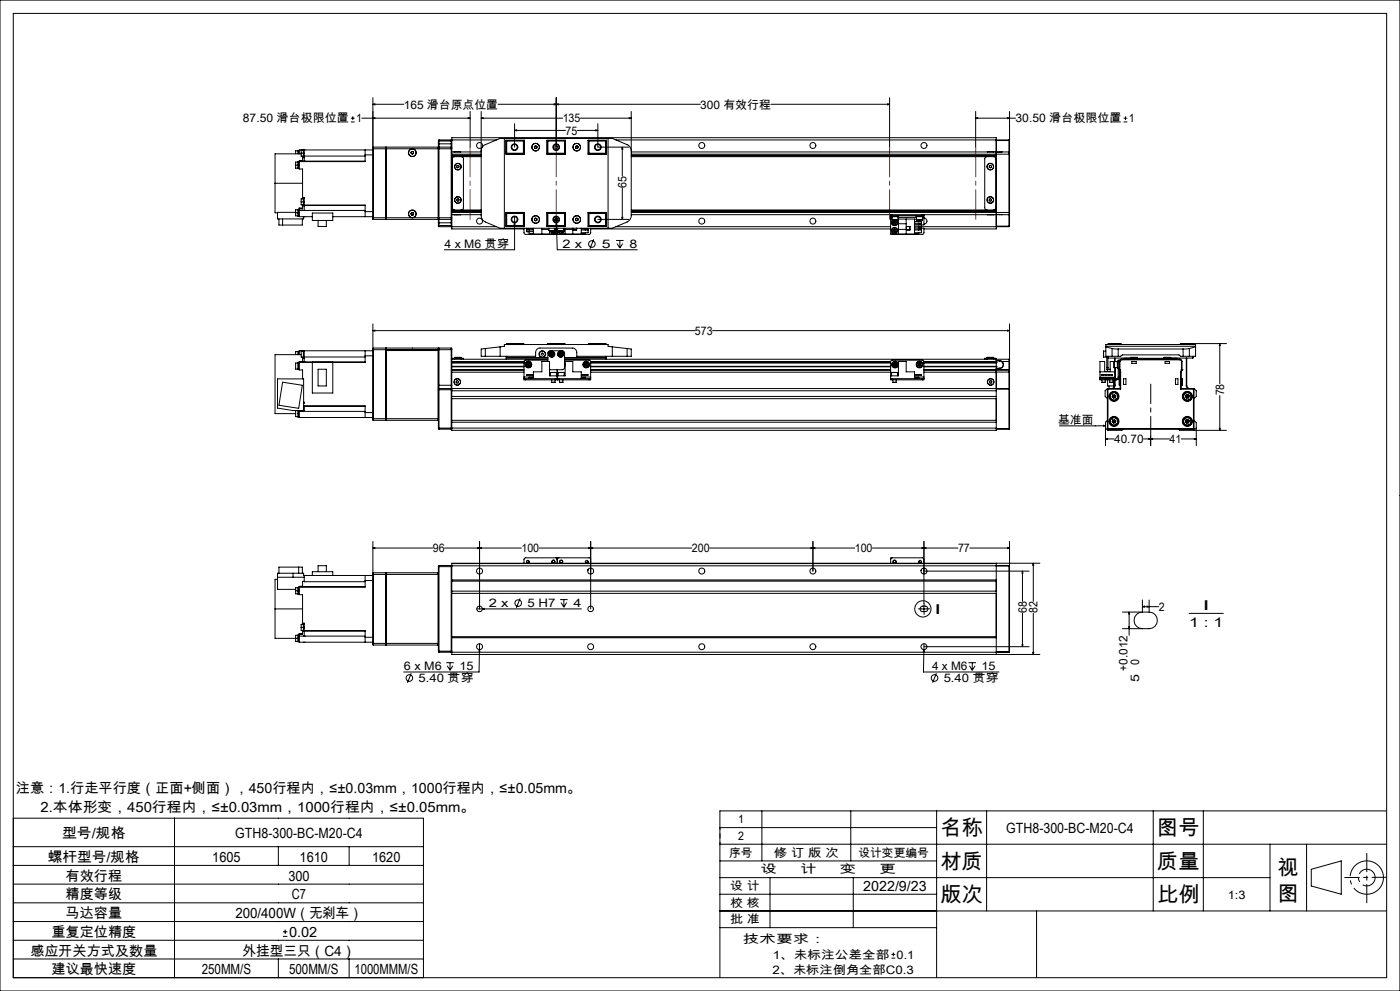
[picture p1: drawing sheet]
<svg xmlns="http://www.w3.org/2000/svg" width="420mm" height="297mm" viewBox="0 0 420 297" stroke-linecap="round" stroke-linejoin="round" font-family="sans-serif">
<g fill="none" stroke="#000" stroke-width=".3">
<path d="M0 0h420v297h-420zM4 4h412v289h-412zM105.3 36.5h1.1M105.3 35.4h1.1M105.8 34.9v1.1M108.5 35.4h32.5M111.9 31.3l.6-.2v.3zM111.9 35.4l.6-.1v.3zM111.9 29.3v36M111.9 31.3h9.2M140.4 35.3l.6 .1-.6 .2zM141 33.4v10.7"/>
<path d="M144.4 35.4l.6-.1v.3zM144.4 33.4v31.6l.3 .8 .9 .7 4.4 1.9h33.7l4.4-1.9 .7-.4 .6-1.4v-31.3M144.4 35.4h24.4M149.4 31.3h60.7M154.4 39.1l.6-.2v.3zM154.4 37.1v7M154.4 39.1h15.3M166.3 31.1l.6 .2-.6 .1zM166.9 31.3l.6-.2v.3zM166.9 29.3v14.8M173.2 39.1h6.2M174.1 35.4h15.3"/>
<path d="M178.8 38.9l.6 .2-.6 .1zM179.4 37.1v7h9.3M188.8 35.3l.6 .1-.6 .2zM231.3 31.3h35.6M266.3 31.1l.6 .2-.6 .1zM266.9 29.3v14.8M292.7 35.4l.6-.1v.3zM292.7 35.4h12M292.7 33.4v10.7M302.3 35.3l.6 .1-.6 .2zM302.9 33.4v12.3M337.1 36.5h1.1"/>
<path d="M337.1 35.4h1.1M337.6 34.9v1.1M82.5 54.9v8.9h.8M82.5 54.9h8.3M88.7 49.5v.9h.7M88.7 49.5h1M89.4 48.6h-.7v.9M89.4 45.1v1M89.6 48.5l.1 2M89.6 45.1v1M89.7 48.5h-.3v2h.2M89.7 45.1l-1 .1v.9"/>
<path d="M90.3 46.1h-7.8v8.8M90.3 45.9v.9h.7M90.3 45.9h1M90.8 59.2h.5v1.3M90.8 59.2v.4M90.8 47.3v.9h-1.1M90.8 46.8v.5M90.8 44.9v.1M90.8 47.3h.5M91 59.6h-.7v.9M91 44.9v2h.3M91 45h-.7v.9"/>
<path d="M91.3 59.5h-.3v2h.3M91.3 48.3h.1M91.3 47.3v1M91.3 44.9v1.9M91.3 44.9h.1M91.3 46.8v.5M91.3 46.8h18.2M109.5 46.4h2.4M109.5 44.9v1.5M109.5 46.4v2h-19.8M109.5 48.3h-19.8v2.4h1.1v8.5M111.9 44.9h-22.2v1.2"/>
<path d="M112 44.1v21.7M112 44.1l-.1 .5h23.6M112 44.1h3.7M115.7 44.1v21.7M115.7 44.1l.2 .1M115.9 44.2v.4M115.9 44.6v20.7M115.9 44.2h.1M115.9 44.6v-.5h15.6v21.7h-15.6v-.5M123.3 45.6l.1 .4M123.4 46l.4 .1M123.6 45.4l.4 .1"/>
<path d="M123.6 45.4l-.3 .2M124 45.5l.1 .4M124.1 45.9l-.3 .2M131.5 44.2h.1M131.5 44.3v21.3M131.5 43.1v1.1M131.5 44.2v.1M131.5 42.3h4M131.5 43.1h4M131.7 44.1v21.7M131.7 41.9v2.2M131.7 44.1h3.7"/>
<path d="M131.7 41.9l-.2 1.2M131.7 41.9h3.7M131.7 44.1l-.2 .2M135.4 44.1v21.7M135.4 41.9v2.2M135.4 44.1l.1 .2M135.4 41.9l.1 .2M135.5 44.3v-3h163.4v4.9M135.5 44.3v.3M135.5 44.6v20.7M135.5 47h8.9M135.5 46.6h8.9"/>
<path d="M135.5 45.5h8.9M135.5 41.9h13.4M135.5 46.2h8.9M136.3 47l-.4 .1-.2 .5v14.7l.2 .5 .4 .1M137.1 49.7l.3-.1 .3 .2v.4l-.4 .1-.3-.2zM137.1 59.7l.3-.2 .3 .3v.4l-.4 .1-.3-.3zM138.1 45.5h-1.9M138.2 45.5h.1M138.4 47l.3 .1 .3 .4v14.9l-.3 .4-.3 .1M144.4 45.2l.1-.8 .7-.9 4.8-2h33.7l4.8 2 .5 .6 .4 1.1M151.3 41.5v26.9M151.8 45.5h.1"/>
<path d="M151.8 42h5.5v4.2h-5.5zM151.9 42.3v3.9M151.9 42.3h5.1M152 42.1v4M152 46.1h5.3M152 42.1h5.3M152 42.1l-.1 .2M157 42.3l.2-.2v4l-.2-.2M157 45.9h-5.1l.1 .2M157 42.3v3.6M160.4 44.3l.3 .2M160.4 43.9v.4"/>
<path d="M160.7 43.7l.3 .2M160.7 43.7l-.3 .2M161 44.3l-.3 .2M161 43.9v.4M164.1 46.1h5.5M164.1 42h5.5v4.2h-5.5zM164.1 42.1h5.5M164.4 42.3v3.6M164.4 42.3l-.2-.2v4l.2-.2M164.4 45.9h5M164.4 42.3h5M169.4 42.3l.1-.2v4l-.1-.2"/>
<path d="M169.4 42.3v3.6M172.7 44.3l.3 .2M172.7 43.9v.4M173 43.7l.4 .2M173 43.7l-.3 .2M173.4 44.3l-.4 .2M173.4 43.9v.4M176.4 42h5.6v4.2h-5.6zM176.4 46.1h5.3M176.4 42.1h5.3M176.7 42.3v3.6M176.7 42.3l-.2-.2v4l.2-.2"/>
<path d="M176.7 45.9h5.2l-.2 .2M176.7 42.3h5.2M181.7 42.1v4M181.7 42.1l.2 .2M181.9 42.3v3.9M181.9 45.5h.1M182.4 41.5v26.9M184.8 41.9h117.9M186.7 44.1v8.7M186.7 56.3v9.5M186.7 44.1l.2 .6h-.4zM189.4 47h109.5"/>
<path d="M189.4 46.6h109.5M189.4 45.5h110.5M189.4 46.2h113.3M296.1 47l-.5 .1-.2 .5v14.7l.2 .5 .5 .1M296.2 45.5h2M296.8 49.7l.3-.1 .4 .2-.1 .4-.3 .1-.3-.2zM296.9 59.7l.4-.1 .2 .3-.2 .4h-.3l-.3-.3zM298.1 47l.5 .1 .2 .5v14.7l-.1 .3-.6 .3M298.9 46.2v17.5M298.9 42.1h3.8M299.9 45.6h-1v.6M299.9 45.5h.7"/>
<path d="M299.9 45.5v.1M300.6 45.5l-.7 .1M300.6 45.5h2.1M302.7 46.2h.2M302.7 45.5v.7M302.7 45.5l.2 .2M302.7 41.9l.2 .1-.2 .1M302.7 41.9v.2M302.7 42.1v3.4M302.7 46.2v17.5M302.9 45.7v.5M302.9 46.2v17.5"/>
<path d="M83.7 65.6v1.8h7v-1.8M84.8 65.6v1.8M88.7 63.8v.9h.7M88.7 63.6h-5.4v2h7.8v-.7h.2M88.7 63.8h1M89.4 62.9h-.7v.9M89.6 62.8v2M89.7 62.8h-.3v2h.3M89.7 63.1h19.8M90.3 60.5v.9h.7M90.3 60.5h1M90.8 61.7v.9h-1.1"/>
<path d="M90.8 62.3h-1.1v2.6h4M90.8 61.4v.3M90.8 61.7h.5M91.3 60.5v1M91.3 61.5v.1M91.3 63.1h.1M91.3 61.7v1.4M91.3 64.9h.1M91.3 60.5h.1M91.3 61.6v.1M91.3 61.5h18.2v1.9M91.3 61.6h18.2"/>
<path d="M93.7 63.8h6.1v2.3h-6.1zM95.4 66.1v1.8h2.5v-1.8M99.8 64.9h12.1M109.5 63.4v1.5M109.5 63.4h2.4M111.9 65.3l.1 .5M111.9 65.3h23.6M112 65.8h3.7M115.9 65.3v.4M115.9 65.7h.1M115.9 65.7l-.2 .1M123.3 64.1l.2 .3"/>
<path d="M123.5 64.4h.4M123.5 63.7l.4 .1M123.5 63.7l-.2 .4M123.9 63.8l.2 .3M124.1 64.1l-.2 .3M131.5 65.7h.1M131.5 65.7v1.1M131.5 65.6v.1M131.5 66.8l.2 1.1M131.5 67.5h4M131.5 65.6l.2 .2M131.5 66.8h4"/>
<path d="M131.7 65.8v2.1M131.7 65.8h3.7M131.7 67.9h3.7M135.4 65.8v2.1M135.5 65.3v.3M135.5 65.6v3h21.7M135.5 62.9h8.9M135.5 63.2h8.9M135.5 64.3h8.9M135.5 67.9h13.4M135.5 63.7h8.9M135.5 65.6l-.1 .2"/>
<path d="M135.5 67.8l-.1 .1M135.5 63.3h8.9M136.2 64.3l1.9 .1M138.1 64.4h.1M151.8 64.3h.1M151.8 63.7h5.5v4.2h-5.5zM151.9 63.7v3.9M151.9 67.6h5.1M151.9 67.6l.1 .2M152 63.8v4M152 63.8h5.3M152 63.8l-.1 .1h5.1"/>
<path d="M152 67.8h5.3M154.4 66.6l.1 .6h-.3zM154.4 64.9v10h-21.1M157 63.9l.2-.1v4l-.2-.2M157 63.9v3.7M157.2 68.4v1.4l.4 .4h19.2l.4-.4v-1.4M158 68.4v.2h2M158 68.9v.5h2M158 69v.2M158 68.9h2M158.2 69.4h.4M158.8 68.6v.3a.41 .41 0 0 0-.4-.3 .41 .41 0 0 0-.4 .3"/>
<path d="M158.8 69.4v.7h1.2M160 68.4v1.8M160.4 66l.3 .1M160.4 65.6v.4M160.7 65.4l.3 .2M160.7 65.4l-.3 .2M161 66l-.3 .1M161 65.6v.4M162.6 68.4v1.8M162.6 68.8h2M164.1 63.8h5.5M164.1 63.7h5.5v4.2h-5.5z"/>
<path d="M164.1 67.8h5.5M164.4 63.9v3.7M164.4 67.8v.1M164.4 63.9l-.2-.1v4l.2-.2M164.4 63.9h5M164.4 67.6h5M164.6 69.1h1.8M164.6 68.4v.7M164.9 69.1v1.1M165 67.8v.1M165.6 69.1l.1 .3M165.7 69.4l.5 .2"/>
<path d="M166 69.1l-.3 .3M166.1 69.1l.1 .5M166.2 69.1l.3 .1M166.4 69.1h.1M166.4 68.4v.7M166.4 68.9l.1 .3M166.5 65.9h.2zM166.5 66l.2 .2M166.5 69.2l-.3 .4M166.5 66l.2 .1M166.6 68.4a.87 .87 0 0 1-.2 1.4 .87 .87 0 0 1-1.3-.7 .89 .89 0 0 0 1.3 .8 .89 .89 0 0 0 .2-1.5M166.7 65.9h.1"/>
<path d="M166.8 65.4v.5M166.8 65.6h.5M166.8 64.9l.1 1.7M166.9 66.6l.2 .6h-.3zM166.9 66.6l.3 8.3h24M166.9 70.2h-.2M167.2 65.5v.5M167.2 68.4v1.8M167.3 69.1h1.8M167.3 68.4v.7M167.4 70.2h.3M167.9 69.1l.1 .3"/>
<path d="M168 69.4l.4 .2M168.3 69.1l-.3 .3M168.4 69.1v.5M168.5 69.1l.3 .2M168.7 67.8v.1M168.8 69.3l-.4 .3M168.8 69.1v.2M169.1 69.1h.1M169.1 68.5a.9 .9 0 0 1-.4 1.4 .9 .9 0 0 1-1.2-.8 .87 .87 0 0 0 1.1 .8 .87 .87 0 0 0 .5-1.3M169.1 68.4v.7M169.4 63.9l.1-.1v4.1M169.4 63.9v3.7"/>
<path d="M169.4 67.8v.1M169.4 67.6l.1 .2M169.5 68.4v1.8M169.5 68.8h2.3M171.8 68.4v1.8M171.9 68.4v.5h1.1v-.5M172.7 66l.3 .1M172.7 65.6v.4M173 68.4v.5M173 65.4l.4 .2M173 65.4l-.3 .2M173.4 66l-.4 .1"/>
<path d="M173.4 65.6v.4M174.4 68.4v1.8M174.4 68.9h2M175.6 68.6v.3a.41 .41 0 0 1 .4-.3 .41 .41 0 0 1 .4 .3M175.6 69.7v.4h-1.2M176.4 69v.2M176.4 63.7h5.6v4.2h-5.6zM176.4 68.4v.2h-2M176.4 68.9v.8h-2M176.4 63.8h5.3M176.4 67.8h5.3M176.7 63.9v3.7"/>
<path d="M176.7 63.9l-.2-.1v4l.2-.2M176.7 67.6h5.2M177.2 68.6h90M178.1 71.7l-1.1 2.8M179.4 65.8h9.3M181.7 63.8v4M181.7 63.8l.2 .1h-5.2M181.9 63.7v3.9M181.9 64.3h.1M181.9 67.6l-.2 .2M184.8 67.9h82.4M184.8 72.1h2.3"/>
<path d="M185.1 73l.8 1.3M185.9 72.1v2.2M186.5 65.2h.4l-.2 .6zM186.8 73l-.9 1.3M189.4 62.9h109.5M189.4 63.2h109.5M189.4 64.3h77.8M189.4 63.7h113.3M189.4 63.3h109.5M267.2 64.7h.5M267.2 64.3h.5M267.2 64.7v.5"/>
<path d="M267.2 65.2v5h9.6l.4-.4v-1.4h-.8M267.2 64.3v.4M267.2 65.6h.4M267.2 65.2h.4M267.4 70.2h.3M267.5 64.7v.2h2v-.2M267.6 65.9h1.8M267.6 64.9v1M267.7 64.3v.4M267.7 64.3h9M267.7 64.7h9M267.9 66.8l.2 .4"/>
<path d="M267.9 68.9v.5M267.9 68.9l.9 .4M267.9 65.9a.9 .9 0 0 0-.2 1.4 .9 .9 0 0 0 1.4 0 .9 .9 0 0 0-.3-1.4M267.9 69.4l.5 .2M268 65.9a.86 .86 0 0 0-.3 1.4 .86 .86 0 0 0 1.4 0 .86 .86 0 0 0-.4-1.4M268.1 66.3l-.2 .5M268.1 66.3l.5 .9M268.1 67.2h.5M268.3 68.6l-.4 .3M268.3 68.6l.5 .2M268.3 68.6l.1 1M268.6 66.3h-.5"/>
<path d="M268.6 66.3l.3 .4M268.6 66.3l-.5 .9M268.8 68.8v.5M268.8 68.8l-.9 .6M268.8 69.3l-.4 .3M268.9 66.7l-.3 .5M268.9 66.7l-1 .1M269.4 65.9h.1M269.4 65.6h5v4.6M269.4 64.9v1M269.4 65.2h5.6M269.5 65.6v4.6"/>
<path d="M269.5 67.1h2.4M269.5 68.8h2.4M271.9 65.6v4.6M271.9 67.9h1.1v1h-1.1zM272.9 67.9v1M274.4 66.4h2v.5h-2M274.4 67.2h2v.5h-2M274.4 68.1h2v.5h-2M274.4 68.9h2v.8h-2M274.4 65.7h.6M274.8 64.7v.2h2.1v-.2M275 65.9h1.7"/>
<path d="M275 65.9h1.8M275 64.9v1M275.6 68.6v.3a.41 .41 0 0 1 .4-.3 .41 .41 0 0 1 .4 .3M275.6 65.9v.5M275.6 67.7v.4M275.6 69.7v.4h-1.2M275.6 67.9h27.1M275.8 66.4h.5M276.4 66.9l-.4 .3-.4-.3v.3M276.4 66.6v.2M276.4 69v.2M276.7 64.7h.5"/>
<path d="M276.7 64.3h.5M276.7 64.3v.4M276.7 65.9h.1M276.8 64.9v1M276.8 65.2h.4M277.2 65.4a.9 .9 0 0 1 .9 .9 .9 .9 0 0 1-.9 .9M277.2 64.7v.5M277.2 64.3v.4M277.2 65.2v2.2h-.8M277.2 64.3h22.7M296.2 64.3h2M298.9 63.7v4.9h-21.7"/>
<path d="M298.9 63.7v.6h1M298.9 67.8h3.8M299.9 64.3h.7M299.9 64.3h.1M300.6 64.3h2.1M302.7 63.7h.2M302.7 63.7v.6M302.7 67.8h.2M302.7 67.8v.1M302.7 64.3v3.5M302.9 63.7v.5M302.9 64.2l-.2 .1"/>
<path d="M302.9 67.8l-.2 .1M302.9 64.2v3.6M111.9 99.1l.6-.1v.2zM111.9 97.1v28.4M111.9 99.1h96.6M213.8 99.1h89.1M302.3 99l.6 .1-.6 .1zM302.9 97.1v13.7M84.8 114.5l5.9 1-1.1 6.9-5.9-.9zM89.4 108.8h-.7v1.8h.7M89.4 105.4h-.7v.9M89.6 108.7h-.2v2h.3"/>
<path d="M89.6 105.3v1M89.7 108.6h4M89.7 108.7l-.1 2M89.7 105.3h-.3v1M90.3 106.3h-7.8v17.7h6.2M90.8 107.5v.9h-1.1M90.8 107v.5M90.8 105.1v.1M90.8 107.5h.5M91 105.1v2h.3M91 105.2h-.7v1.8h.7M91.3 108.5h.1"/>
<path d="M91.3 107.5v1M91.3 105.1v1.9M91.3 107v.5M91.3 107h18.2M93.7 108.5h6.1v9.3h-6.1zM95.4 110.7h2.5v5h-2.5zM109.5 105.1v1.5M109.5 106.6h2.4M109.5 108.5h-19.8v2.4h1.1v2.7M109.5 106.6v2h-9.7M111.9 105.1h-22.2v1.2M112 104.3v21.7"/>
<path d="M112 104.3l-.1 .5h23.6M112 104.3h3.7M115.7 104.3v21.7M115.7 104.3l.2 .5M115.9 104.8v-.5h15.6l-.1 21.7M115.9 104.9l15.6 .2h-15.6l.1 20.9M115.9 104.8v20.7M131.5 116.6v11.9l.2 .1M131.5 116.9h4M131.5 115.5h4M131.7 104.3v12.1M131.7 104.3l-.2 .2v12.1"/>
<path d="M131.7 116.4h3.7M131.7 104.3h3.7M131.7 116.4v12.2M131.7 116.4l-.2 .2M135.4 104.3v12.1M135.4 104.3l.1 .5M135.4 116.4v12.2M135.4 116.4l.1 .2M135.5 115.5v.9M135.5 118.8h163.4M135.5 119.5h163.4M135.5 104.8v10.7"/>
<path d="M135.5 117.1h163.4M135.5 116.4h167.2M135.5 107.7h28.9M135.5 108.7h21.7M135.5 109.9h21.7M135.5 108.8h21.7M135.5 109.8h21.7M135.5 108.6h21.7M135.5 108.3h21.7M135.5 110.8h21.7M135.5 111.5h21.7M135.5 111h21.7"/>
<path d="M135.7 107.7v-.3h3.3v.3M136.3 107.1h2.1M136.3 107.1v.6M136.4 107.4h1.9M136.9 114.2l.4-.1 .3 .3-.1 .4h-.4l-.3-.3zM138.4 107.1v.6M145.6 106.8h15.1v-1.2a1.33 1.33 0 0 1 1.3-1.3h9.7a1.33 1.33 0 0 1 1.3 1.3v1.2h15.1M145.6 104.5l-1.2 .1v2.2h1.2M145.6 104.5v2.3M150 104v2.8M150 104l1.3-.2v-.5h31.1v.5l1.3 .2M150 104l-4.4 .5"/>
<path d="M151.9 103.1h5.3M151.9 103.1v.2M151.9 106.8v.9M152 103h5l.2 .1M152 107.1h12.4M152 107.1l-.1 .2h12.5M152 103v.3M152 106.8v.3M152 103l-.1 .1M157.2 113.5h.5M157.2 113.5v.3h.5M157.2 113v.5"/>
<path d="M157.2 103.1v.2M157.2 113h2.8M157.7 113.5h9M157.7 113.8h9M157.7 113.5v.3M158 109.4l.4 .3M158.2 108.9l-.2 .5M158.2 108.9l.3 .4M158.5 109.3l-.1 .4M158.5 109.3l.4 .3M158.7 108.8l-.5 .1M158.7 108.8l.3 .3"/>
<path d="M158.7 108.8l-.2 .5M158.8 113.1v.2h1.2M158.9 109.6l-.5 .1M159 109.1l-.1 .5M159 109.1l-1 .3M160 113.5v-2.1h2.6v-3.1h2.3v4.3h4.6v-4.3h2.3v3.1h2.6v2.1M160 112.3h-2l2 .1M164.2 103.1l.2-.1h5l.1 .1M164.2 103.1h5.3M164.2 103.1v.2M164.4 107.9l-7 .1-.2 .3v4.7M164.4 108.3v-2.6l.2-.5 4.1-.1 .6 .3v5.1l-.6 .3h-3.8"/>
<path d="M165 106.1l.3 .5M165 106.1h.5M165.1 111.7h1.8M165.1 111.7v.9M165.3 105.7l-.3 .4M165.3 105.7l.2 .4M165.3 106.6h.5M165.5 114.6h.7M165.5 114.6h.6M165.5 113.8v.8M165.5 106.1l-.2 .5M165.5 106.1l.3 .5"/>
<path d="M165.8 105.7l.2 .4M165.8 105.7h-.5M165.8 105.7l-.3 .4M166 106.1l-.2 .5M166 106.1h-.5M166.2 114.6h.3M166.5 114.6h-.4M166.5 113.8v.8M166.7 113.5h1M166.7 113.8h.5M166.7 113.5v.3M166.9 111.7v.9"/>
<path d="M167.2 113.8h.5M167.2 110.8v3M167.5 111.7h1.8M167.5 111.7v.9M167.7 113.5h9M167.7 113.8h9M167.7 113.5v.3M167.7 106.1h.5M167.7 106.1l.3 .5M167.9 114.6h1M167.9 113.8v.8M167.9 105.7l-.2 .4"/>
<path d="M167.9 105.7l.3 .4M168 106.6h.5M168.2 106.1l-.2 .5M168.2 106.1l.3 .5M168.4 105.7l.3 .4M168.4 105.7h-.5M168.4 105.7l-.2 .4M168.7 106.1l-.2 .5M168.7 106.1h-.5M168.9 113.8v.8M169.3 111.7v.9M169.4 108.7v1.1"/>
<path d="M169.4 107.9l7.6 .1 .2 .3v4.7M169.4 108.9v.7M169.4 109v.5M169.4 107.7h133.3M169.4 107.1h12.3M169.5 103.1v.2M174.4 112.3h2l-2 .1M175.4 109v.5M175.4 109l.5 .3M175.4 109.5l.5 .3M175.6 113.1v.2h-1.2M175.8 108.8l-.4 .2"/>
<path d="M175.8 108.8l.5 .2M175.8 108.8l.1 .5M175.9 109.3v.5M175.9 109.3l.4 .2M176.3 109v.5M176.3 109l-.9 .5M176.3 109.5l-.4 .3M176.5 103.1h5.4M176.5 103.1v.2M176.7 113.5h.5M176.7 113.5v.3M177.2 113.5v.3h-.5"/>
<path d="M177.2 113v.5M177.2 108.7h90M177.2 109.9h90M177.2 108.8h90M177.2 109.8h90M177.2 108.6h90M177.2 108.3h90M177.2 113l-2.8 .1M177.2 110.8h90M177.2 111.5h90M177.2 111h90M181.7 103h-5l-.2 .1"/>
<path d="M181.7 103v.3M181.7 106.8v.3M181.7 103l.2 .1M181.7 107.1l.2 .2h-12.5M181.9 103.1v.2M181.9 106.8v.9M183.7 104v2.8M183.7 104l4.4 .5M188.1 104.5l1.3 .1v2.2h-1.3M188.1 104.5v2.3M267.2 113.5h.5M267.2 112.6h2.3v-4.3h2.4v3.1h2.5v2.1"/>
<path d="M267.5 111.7h1.8M267.5 111.7v.9M267.7 113.5v.3M267.7 113.5h9M267.7 113.8h9M267.9 114.6h1M267.9 113.8v.8M268.1 109.5l.4 .2M268.1 109v.5M268.1 109l.4 .3M268.5 109.3l-.4 .2M268.5 109.3v.4"/>
<path d="M268.5 109.3l.4 .3M268.6 108.8l-.5 .2M268.6 108.8l.4 .3M268.6 108.8l-.1 .5M268.9 113.8v.8M268.9 109.6l-.4 .1M269 109.1l-.1 .5M269 109.1l-.5 .2M269.3 111.7v.9M274.4 112.3h2l-2 .1M275.4 109v.5M275.4 109l.5 .3"/>
<path d="M275.4 109.5l.5 .3M275.6 113.1v.2h-1.2M275.8 108.8l-.4 .2M275.8 108.8l.5 .2M275.8 108.8l.1 .5M275.9 109.3l-.5 .2M275.9 109.3v.5M275.9 109.3l.4 .2M276.3 109v.5M276.3 109l-.4 .3M276.3 109.5l-.4 .3M276.7 113.5h.5"/>
<path d="M276.7 113.5v.3M277.2 108.6l21.7 .1M277.2 113v-4.7l-.2-.3-9.4-.1-.4 .4v5.5h.5M277.2 113.5v.3h-.5M277.2 113v.5M277.2 108.7h21.7M277.2 109.9h21.7M277.2 108.8h21.7M277.2 109.8h21.7M277.2 108.3h21.7M277.2 113l-2.8 .1M277.2 110.8h25.5"/>
<path d="M277.2 111h21.7M295.4 107.7v-.3h3.4v.3M296.1 107.1h2M296.1 107.1v.6M296.2 107.4h1.9M297 114.1l.4 .1 .2 .3-.2 .3h-.4l-.2-.4zM298.1 107.1v.6M298.9 109.9h-21.7M298.9 108.3v2.7M298.9 111v18h-163.4v-12.6M298.9 108.7h.1M298.9 109.9h.1"/>
<path d="M298.9 116.6h3.8M298.9 110.5h1M298.9 110.3h1M298.9 110.9h3.8M298.9 108.2h1M299.9 108.1h-1v-.4v.6M299.9 108.2l.6 .2M299.9 108.1l.7 .2M299.9 108.1v.1M299.9 110.3v.2M300.5 108.4a1.09 1.09 0 0 1 .4 1.2 1.09 1.09 0 0 1-1 .7M300.6 108.3a1.19 1.19 0 0 1 .4 1.4 1.19 1.19 0 0 1-1.1 .8"/>
<path d="M300.6 108.3h2.1M300.6 108.3l-.1 .1M302.7 116.4v.2M302.7 116.4l.2 .2h-.2M302.7 107.7v.6M302.7 107.7l.2 .1v.5h-.2M302.7 110.8h.2M302.7 110.8v.1M302.7 111.5h.2M302.7 110.9v.6M302.7 108.3v2.5M302.7 111.5v4.9"/>
<path d="M302.7 116.6v11.9M302.7 111.5h-25.5M302.9 110.8l-.2 .1M302.9 110.8h.1M302.9 110.8v.7M302.9 111.5v17M330 111.4h4.5M330.1 113.1h4.3v.2h-4.3zM330.4 112.3l.8 .1zM330.4 113.5h-.5v.3h.5M330.4 113.5h4.6M330.4 113.8h1.4"/>
<path d="M330.4 113.5v.3M330.6 114.6h1M330.6 113.8v.8M331 107h.1M331 106.9v.1M331.1 105.2l-.1 1.7M331.1 105.2v1.7M331.1 107h.9M331.1 105.2h.7M331.1 106.9v.1M331.6 112.3l.5 .1zM331.6 113.8v.8"/>
<path d="M331.8 113.8h.9M331.8 113.5v.3M331.8 103.8h26.9M331.8 104l1.8 .5M332 110.1v.7h.4v-.7M332 110.1h.4M332 106.8v3.3M332.2 116.6l.2-.2v.2M332.2 116.6h.2M332.2 116.6v11.9M332.3 113.8v1.9h1.8M332.3 110.8v.5"/>
<path d="M332.4 110.7h.7M332.4 103.1h4M332.4 116.6h3.8M332.4 103.1v.2M332.4 106.8v3.3M332.4 116.6v11.9M332.4 107.1l.1 .2M332.4 112.3l.5 .1zM332.5 103h3.7M332.5 107.3h6.7M332.5 103v.3M332.5 106.8v.5"/>
<path d="M332.5 103l-.1 .1M332.7 115.7v.7M332.7 113.8h2.3M332.7 113.5v.3M332.9 114.6h1M332.9 113.8v.8M333.3 112.3l.5 .1zM333.6 106.8h1.9M333.6 104.5l1.9 .1M333.6 106.8h-1.8v-3.5h26.9v3.5h-1.9M333.6 104.5v2.3M333.7 118.9l.3 .4"/>
<path d="M333.8 118.4l-.1 .5M333.8 118.4l.4 .4M333.9 113.8v.8M334.1 113.8v2.4M334.2 108.4h.1M334.2 108.4v1.8M334.2 108.4h1M334.2 110.2h1M334.2 118.8l-.2 .5M334.2 118.8l.4 .4M334.2 118.8l-.5 .1M334.4 115.5a.96 .96 0 0 1-1 .9"/>
<path d="M334.4 115.5h.1M334.4 118.2l.4 .5M334.4 118.2l-.6 .2M334.4 118.2l-.2 .6M334.4 107.3v1M334.4 113.8v1.7M334.5 108.4l-1.4-.1v3h-1.7v-3h-1.4v5.2M334.5 110.2v3.3M334.5 115.5l-.5 .9M334.5 107.3v1.1M334.5 113.8v1.7M334.6 119.2l-.6 .1"/>
<path d="M334.8 118.7l-.2 .5M334.8 118.7l-.6 .1M335 113.5v.3M335.5 108.3h-.3v2h.3M335.5 113l-.5 .5M335.5 108.4h.3M335.5 113h.3M335.5 106.8h.7l.5-.4h17l.5 .4h.7M335.5 104.6v2.2M335.5 108.4v4.6M335.5 104.6h19.4M335.8 115.4h.1"/>
<path d="M335.8 113.5h.1M335.8 113.5v1.9M335.8 113.4v.1M335.8 110.8l.2 .7M335.8 110.8h.1M335.8 108.3v-.4h-.3v.5M335.8 113a.84 .84 0 0 1-.8 .8M335.8 110.8l.1 .1M335.8 110.8h.2M335.8 108.3h.2M335.8 113.4v2.1M335.8 113.4h.2"/>
<path d="M335.8 115.5h.2M335.8 108.3v4.7M335.9 110.9l.1 .6M336 113.4v.1M336 115.5h.1M336 110.8h.1M336 110.8l.2 .7M336 110.8l-.1 .1M336 113.4v2.1M336 108.3v2.5M336 111.5h.2M336 116.4l.2 .2"/>
<path d="M336 116.4h-3.8l-.7 .7v1.7l.7 .7M336 111.5v4.9M336.2 103v.3M336.2 111.5v5.1M336.2 103l.2 .1M336.4 103.1v.2M336.5 107.7v.1M336.5 107.8l-.5 .5M336.5 107.7l-.4 .1-.3 .5M336.5 107.7h17.4M336.5 107.8h17.4M337 113.5h.8v1.7h-.8z"/>
<path d="M337.9 107.4h-.7v.3M337.9 107.4h14.6M337.9 107.4v.3M339.2 107.3l.1 .1M339.2 107.3h2M339.2 107.1h2M339.2 107.1v.3M339.5 108.3h1.4v.6h-1.4zM341.2 107.1h-2M341.2 107.3v.1M341.2 107.1h.1M341.2 107.1v.2"/>
<path d="M349.2 107.3v.1M349.2 107.1h2M349.2 107.3h2M349.2 107.1v.2M349.5 108.3h1.4v.6h-1.4zM351.2 107.3v.1M351.2 107.3h6.7M351.2 107.1v.3M352.5 107.4h.7v.3M352.5 107.4v.3M352.6 113.5h.8v1.7h-.8zM353.9 107.8l.5 .5"/>
<path d="M353.9 107.7v.1M353.9 107.7l.6 .2 .1 .4M354 103.1h4M354 103.1v.2M354.2 111.5h.2M354.2 103h13.7M354.2 116.6h3.8M354.2 103v.3M354.2 111.5v5.1M354.2 103l-.2 .1M354.4 115.4v.1M354.4 116.4l-.2 .2"/>
<path d="M354.4 116.4h3.8l.7 .7v1.7l-.7 .7M354.4 111.5v4.9M354.4 110.8l.1 .1M354.4 110.8l-.2 .7M354.4 113.4v.1M354.4 108.3h.2M354.4 110.8h.1M354.4 110.8h.2M354.4 113.4v2.1M354.4 113.4h.2M354.4 115.5h.2M354.4 108.3v2.5"/>
<path d="M354.5 110.9l-.1 .6M354.6 113.4v2.1M354.6 110.8l-.2 .7M354.6 110.8h.1M354.6 110.8l-.1 .1M354.6 108.3v2.5M354.9 106.8h1.9M354.9 104.6v2.2M355.6 118.9l.4 .4M355.8 118.4l-.2 .5M355.8 118.4l.8 .8M355.9 115.5l.2 .6 .3 .3"/>
<path d="M355.9 115.5h.1M355.9 107.3v8.2M356 115.5a1.02 1.02 0 0 0 1 .9M356 107.3v8.2M356.2 118.8l-.2 .5M356.2 118.8l-.6 .1M356.4 118.2l.4 .5M356.4 118.2l-.6 .2M356.4 118.2l-.2 .6M356.6 119.2l-.6 .1M356.8 118.7l-.2 .5M356.8 118.7l-.6 .1"/>
<path d="M356.8 104.5l-1.9 .1M356.8 104.5v2.3M357.9 106.8v.5M358 116.6h.2M358 116.6v-.2l.2 .2M358 103.1l-.1-.1v.3M358 103.1v.2M358 106.8l-.1 .5M358 116.6v11.9M358.2 116.6v11.9M358.7 104l-1.9 .5M365.9 103v12"/>
<path d="M365.9 118.5v10.5M365.9 103l.2 .6h-.3zM88.7 124v.9h.7M88.7 123v1M89.4 123v2h.3M89.6 123v2M89.7 123.3v1.8h22.2M89.7 123v.3M89.7 123.3h19.8M91 125.1h.1M91.1 123v-9.4h-7.8v8.7l4.6 .7h3.4v-1.4h18.2v2M91.1 120.5h.2l-.2 .3"/>
<path d="M91.3 125.1h.1M91.3 121.8h18.2M109.5 123.6v1.5M109.5 123.6h2.4M111.9 125.5l.1 .5M111.9 125.5h19.6M112 126h3.7M115.9 125.5v.4M115.9 125.9l.1 .1M115.9 125.9l-.2 .1M116 126h15.4M131.5 128.2h4"/>
<path d="M131.5 125.9l-.1 .1M131.7 128.6h3.7M135.5 128.3h163.4M135.5 126h163.4M135.5 126.5h163.4M135.5 128.5l-.1 .1M298.9 128.6h3.8M298.9 128.5h3.8M302.7 128.5v.1M302.7 128.5h.2M302.9 128.5l-.2 .1M331 127.5l.6 .1-.6 .1z"/>
<path d="M331.6 128.3l.7 .7h4.2l.4-.4M331.6 131.5l.6-.1v.3zM331.6 127.6h-13.7M331.6 131.5h2.6M332.2 128.5h.2M332.2 128.5l.2 .1M332.2 126l-.6 .5v7.1M332.4 128.5v.1M332.4 128.6h25.6M332.4 128.5h25.6M333.7 126.4l.3 .5M333.8 125.9l-.1 .5"/>
<path d="M333.8 125.9l.4 .4M334.2 126.3l-.5 .1M334.2 126.3l-.2 .6M334.2 126.3l.4 .4M334.4 125.8l-.6 .1M334.4 125.8l.4 .3M334.4 125.8l-.2 .5M334.6 126.7l-.6 .2M334.8 126.1l-.2 .6M334.8 126.1l-.6 .2M343.1 131.5h7.7M344.6 131.4l.6 .1-.6 .2z"/>
<path d="M345.2 130.7v2.9M345.2 131.5l.6-.1v.3zM353.6 128.6l.3 .4h14M354.4 131.5h4.5M355.6 126.4l.4 .5M355.8 125.9l-.2 .5M355.8 125.9l.8 .8M356.4 125.8l.4 .3M356.4 125.8l-.6 .1M356.4 125.8l-.4 1.1M356.6 126.7l-.6 .2M356.8 126.1l-.2 .6"/>
<path d="M356.8 126.1l-1.2 .3M358 128.5h.2M358 128.5v.1M358.2 128.5l-.2 .1M358.2 126l.7 .6v7M358.3 131.4l.6 .1-.6 .2zM358.9 128.3l-.7 .7M365.8 128.4h.3l-.2 .6zM83.3 173.6h-.8v8.9M83.3 173h8M83.7 171.8v-1.8h7v1.8M87.9 171.8v1.2"/>
<path d="M88.7 177.1v.9h.7M88.7 177.1h1M89.4 176.1h-.7v1M89.6 176.1h-.2v1.9h.3M89.6 170v1.8M89.7 176l-.1 2M89.7 176v2.2h1.1v8.6M91.3 174.3l-.5-.1v1.5h-1.1M91.3 172.5v1.8M91.3 174.3h18.2M93.7 172.5v-1.2h6.1v1.2M95.4 171.3v-1.8h2.5v1.8"/>
<path d="M109.5 175.8l-19.8 .2M109.5 172.5v1.5M109.5 174v2h-19.8M109.5 174h2.4M111.9 172.5h-20.8v-.7h-7.8v4.8h5.4M111.9 164.2l.6-.1v.3zM111.9 162.3v30.5M111.9 164.2h17.9M112 171.7v21.6M112 171.7l-.1 .5h19.6M112 171.7h3.7M115.7 171.7v21.6"/>
<path d="M115.7 171.7l.2 .1M115.9 171.8v21.4M115.9 171.8v.4M115.9 172.2v20.6M131.4 171.7v21.6M131.4 171.7l.1 .1M131.5 171.7h.1M131.5 171.7h-15.6M131.5 169.9h4M131.7 169.5l-.2 .1v25.7l.2 .2M131.7 169.5v26M131.7 169.5h3.7"/>
<path d="M135.4 169.5v26M135.4 169.5l.1 .1M135.5 177.8h163.4M135.5 173.8h163.4M135.5 174.2h163.4M135.5 169.6h163.4M135.5 168.9h163.4M135.5 177.2h163.4M143.3 164.1l.6 .1-.6 .2zM143.9 164.2l.6-.1v.3zM143.9 162.3v20.2M156 179.3l-1.1 2.9"/>
<path d="M156.4 164.2h-23M158 168.2v.3l.7-.1v-.2M158.2 168h.4M165.8 168.8a.5 .5 0 0 1-.2-.8 .5 .5 0 0 1 .8 0 .5 .5 0 0 1-.2 .8M166.9 167.2h.5M167.2 167.2v1.6M168 179.7h2.3M168.2 168.8a.5 .5 0 0 1-.2-.8 .5 .5 0 0 1 .8 0 .5 .5 0 0 1-.2 .8M169.2 179.7v2.3M175.6 168.2v.2l.8 .1v-.3M176.4 170.7v.1M176.5 170.6l-.2 .4"/>
<path d="M176.6 164.1l.6 .1-.6 .2zM177.2 164.2l.6-.1v.3zM177.2 162.3v20.2M177.2 167.7l-.4-.5h-9.2l-.4 .5-.4-.5h-9.2l-.4 .4v1.2M207.5 164.2h-45.8M212.9 164.2h43.5M243.3 164.1l.6 .1-.6 .2zM243.9 162.3v8.9M243.9 164.2l.6-.1v.3zM261.7 164.2h25.7M267.2 167.7l.4-.5h9.2l.4 .5M267.4 167.2h-.2v1.6"/>
<path d="M268.2 168.8a.5 .5 0 0 1-.2-.8 .5 .5 0 0 1 .8 0 .5 .5 0 0 1-.3 .8M275.6 168.2v.2l.8 .1M276.4 170.6l-.1 .4M276.4 168.2v.2M276.4 170.7v.1M276.6 164.1l.6 .1-.6 .2zM277.2 171.2h31.6M277.2 162.3v18.5M277.2 164.2l.6-.1v.3zM290.9 164.2h12M298.9 168.8v27.3M298.9 169.5h3.8"/>
<path d="M298.9 169.6h3.8M302.3 164.1l.6 .1-.6 .2zM302.7 169.5l.2 .1h-.2M302.7 169.5v.1M302.7 169.6v25.7M302.9 162.3v33M306.7 171.2l.2 .6h-.3zM306.7 171.2v9M310 168.8v11.4M310 168.8l.1 .6h-.3zM312 168.8h-176.5v27.3h176.5M342.7 179.8v3.6a2.49 2.49 0 0 0-2.5 2.5 2.49 2.49 0 0 0 2.5 2.5"/>
<path d="M344.7 179.8v3.6M82.5 182.5v8.8h7.2M82.5 182.5h8.3M89.4 190.4h-.7v1.8h.7M89.6 190.3v2M89.7 190.3h-.3v2h.3M89.7 190.6h19.8M90.3 188v.9h.7M90.3 188h1M90.8 186.8h.5v1.2M90.8 186.8v.3M90.8 189.2v.9h-1.1"/>
<path d="M90.8 189.9h-1.1v2.6h19.8M90.8 188.9v.3M90.8 189.2h.5M91 187.1h-.7v.9M91 192.5h.3M91.3 188v1.1M91.3 187h-.3v2h18.5v2M91.3 190.6h.1M91.3 189.1v1.5M91.3 190.5v.2M91.3 189.1h18.2M91.3 192.5h.1"/>
<path d="M109.5 191v1.5M109.5 192.5h2.4M109.5 191h2.4M111.9 192.8l.1 .5M111.9 192.8h19.6M112 193.3h3.7M115.9 192.8v.4M115.9 193.2l-.2 .1M115.9 193.2l15.6 .1M131.5 193.2v.1M131.5 193.2l-.1 .1M131.5 195.1h4"/>
<path d="M131.7 195.5h3.7M133.9 198.6h2.2M134.2 199.5l.8 1.4M135 198.6v2.3M135.5 195.5h167.2M135.5 191.1h163.4M135.5 190.8h163.4M135.5 195.3l-.1 .2M135.9 199.5l-.9 1.4M143 182.5h31.4M143.8 194.7l.2 .6h-.3zM143.8 194.7l-.1 6.7h-22.6"/>
<path d="M143.9 192.9l-.1 1.8M144.7 182.5l.6-.2v.3zM168.3 180.6l.9 1.4M170 180.6l-.8 1.4M276.3 181.9l.6-.3a1.18 1.18 0 0 1 1.4 .6 .81 .81 0 0 1-.8 1.1h-.6a.82 .82 0 0 1-.8-.5 .82 .82 0 0 1 .2-.9zM276.4 182.5h1.6M277.2 193.8h31.6M277.2 194.7l.1 .6h-.3zM277.2 181.6v1.7M277.2 192.9l-.2 8.5h22.7M290.5 198.6h2.3M290.8 199.5l.9 1.4"/>
<path d="M291.7 198.6v2.3M292.5 199.5l-.8 1.4M298.9 195.3h3.8M302.7 195.3h.2M302.7 195.3v.2M302.9 195.3l-.2 .2M306.6 193.2h.3l-.2 .6zM306.7 183.8v10M309.8 195.5h.3l-.1 .6zM310 183.8v12.3M336.7 183.4h8M338.6 187.8h.3l-.2 .6z"/>
<path d="M338.7 183.4v7M338.7 183.4l.2 .6h-.3zM342.7 181.8l.6-.2v.4zM342.7 181.8h4.9M344.1 181.6l.6 .2-.6 .2zM344.7 183.4a2.49 2.49 0 0 1 2.5 2.5 2.49 2.49 0 0 1-2.5 2.5h-8M356.8 183.8h10.2M123.4 201.8l-1.2 2.8M280.9 201.8l-1.1 2.8M4 245.2h123v47.8M4 253.7h123M4 259.4h123"/>
<path d="M52.4 245.2v47.8M83.5 253.7v5.7M104.7 253.7v5.7M216 253h200M216 248h65M216 258h65M228.6 243v15M255.2 243v15M281 243v50M296 243v30M346 243v30M361 243v30"/>
<path d="M381 253v20M392 253v20M416 243h-200v50M4 265h123M4 270.6h123M4 276.2h123M84.9 279.3h1.3M85.5 278.6v1.3M216 278h65M216 273h200M216 263h165M216 268h65"/>
<path d="M231 263v15M256 263v15M311 273v20M393.4 260.5l9-2.5v10l-9-2.5zM4 281.8h123M4 287.4h123M83.5 287.4v5.6M84.9 280.6h1.3M104.7 287.4v5.6M267.4 287.2h1.2M267.4 286h1.2M268 285.5v1.1"/>
<circle cx="123.7" cy="45.8" r="1.12"/>
<circle cx="123.7" cy="45.8" r="1.18"/>
<circle cx="137.4" cy="59.9" r="1"/>
<circle cx="137.4" cy="49.9" r="1.01"/>
<circle cx="137.4" cy="59.9" r=".95"/>
<circle cx="137.4" cy="49.9" r=".95"/>
<circle cx="143.9" cy="43.6" r=".89"/>
<circle cx="154.4" cy="44.1" r=".83"/>
<circle cx="154.4" cy="44.1" r="1"/>
<circle cx="160.7" cy="44.1" r="1.11"/>
<circle cx="166.8" cy="44.1" r=".99"/>
<circle cx="166.9" cy="44.1" r=".84"/>
<circle cx="166.9" cy="44.1" r=".42"/>
<circle cx="173" cy="44.1" r="1.12"/>
<circle cx="173" cy="44.1" r="1.14"/>
<circle cx="179.4" cy="44.1" r=".84"/>
<circle cx="179.4" cy="44.1" r="1"/>
<circle cx="210.5" cy="43.6" r=".9"/>
<circle cx="243.9" cy="43.6" r=".9"/>
<circle cx="277.2" cy="43.6" r=".9"/>
<circle cx="297.1" cy="49.9" r=".99"/>
<circle cx="297.1" cy="49.9" r=".95"/>
<circle cx="297.1" cy="59.9" r="1.01"/>
<circle cx="297.1" cy="59.9" r=".95"/>
<circle cx="123.7" cy="64.1" r="1.11"/>
<circle cx="123.7" cy="64.1" r="1.16"/>
<circle cx="143.9" cy="66.3" r=".89"/>
<circle cx="154.4" cy="65.8" r="1"/>
<circle cx="154.4" cy="65.8" r=".82"/>
<circle cx="160.7" cy="65.8" r="1.11"/>
<circle cx="166.8" cy="65.8" r="1"/>
<circle cx="166.9" cy="65.8" r=".84"/>
<circle cx="166.9" cy="65.8" r=".42"/>
<circle cx="173" cy="65.8" r="1.12"/>
<circle cx="173" cy="65.8" r="1.16"/>
<circle cx="177.6" cy="73.1" r=".98"/>
<circle cx="179.4" cy="65.8" r="1"/>
<circle cx="179.4" cy="65.8" r=".83"/>
<circle cx="210.5" cy="66.3" r=".9"/>
<circle cx="243.9" cy="66.3" r=".9"/>
<circle cx="268.4" cy="69.1" r=".89"/>
<circle cx="268.4" cy="69.1" r=".87"/>
<circle cx="137.2" cy="114.5" r="1"/>
<circle cx="137.2" cy="114.5" r=".94"/>
<circle cx="158.5" cy="109.3" r=".9"/>
<circle cx="158.5" cy="109.3" r=".86"/>
<circle cx="158.5" cy="109.3" r=".99"/>
<circle cx="162.7" cy="106.1" r=".33"/>
<circle cx="162.7" cy="106.1" r="1"/>
<circle cx="162.7" cy="106.1" r=".91"/>
<circle cx="165.5" cy="106.1" r=".86"/>
<circle cx="165.5" cy="106.1" r=".89"/>
<circle cx="168.2" cy="106.1" r=".9"/>
<circle cx="168.2" cy="106.1" r=".87"/>
<circle cx="175.9" cy="109.3" r="1"/>
<circle cx="175.9" cy="109.3" r=".9"/>
<circle cx="175.9" cy="109.3" r=".86"/>
<circle cx="268.5" cy="109.3" r=".88"/>
<circle cx="268.5" cy="109.3" r="1"/>
<circle cx="275.9" cy="109.3" r="1.01"/>
<circle cx="275.9" cy="109.3" r=".87"/>
<circle cx="275.9" cy="109.3" r=".9"/>
<circle cx="297.2" cy="114.5" r=".95"/>
<circle cx="297.2" cy="114.4" r="1"/>
<circle cx="334.2" cy="118.8" r="1.32"/>
<circle cx="334.2" cy="118.8" r="1.5"/>
<circle cx="334.2" cy="118.8" r="1.14"/>
<circle cx="334.2" cy="118.8" r="1.17"/>
<circle cx="356.2" cy="118.8" r="1.33"/>
<circle cx="356.2" cy="118.8" r="1.17"/>
<circle cx="356.2" cy="118.8" r="1.13"/>
<circle cx="356.2" cy="118.8" r="1.5"/>
<circle cx="334.2" cy="126.3" r="1.49"/>
<circle cx="334.2" cy="126.3" r="1.14"/>
<circle cx="334.2" cy="126.3" r="1.33"/>
<circle cx="334.2" cy="126.3" r="1.17"/>
<circle cx="356.2" cy="126.3" r="1.13"/>
<circle cx="356.2" cy="126.3" r="1.34"/>
<circle cx="356.2" cy="126.3" r="1.49"/>
<circle cx="143.9" cy="171.1" r=".89"/>
<circle cx="158.4" cy="168.3" r=".42"/>
<circle cx="166" cy="168.3" r=".39"/>
<circle cx="168.4" cy="168.3" r=".39"/>
<circle cx="176" cy="168.3" r=".42"/>
<circle cx="177.2" cy="171.2" r=".9"/>
<circle cx="210.5" cy="171.2" r=".9"/>
<circle cx="243.9" cy="171.2" r=".9"/>
<circle cx="268.4" cy="168.3" r=".39"/>
<circle cx="276" cy="168.3" r=".42"/>
<circle cx="277.2" cy="171.2" r=".9"/>
<circle cx="143.9" cy="193.8" r=".88"/>
<circle cx="143.9" cy="182.5" r=".84"/>
<circle cx="155.5" cy="180.7" r=".99"/>
<circle cx="177.2" cy="182.5" r=".83"/>
<circle cx="177.2" cy="193.8" r=".89"/>
<circle cx="210.5" cy="193.8" r=".89"/>
<circle cx="243.9" cy="193.8" r=".89"/>
<circle cx="276.9" cy="182.5" r="2.43"/>
<circle cx="277.2" cy="193.8" r=".89"/>
<circle cx="122.8" cy="203.2" r=".98"/>
<circle cx="280.4" cy="203.2" r=".98"/>
</g>
<path d="M412.4 262.3a2.5 2.5 0 0 0-4.1-1.1 2.5 2.5 0 0 0 1 4.2 2.5 2.5 0 0 0 3.2-2.9l-.1-.2" fill="none" stroke="#000" stroke-width=".3" stroke-dasharray="30.5 1.3 1.3 1.3" stroke-dashoffset="24.5" stroke-linecap="butt"/>
<path d="M414.8 261.5a5 5 0 0 0-8.3-2 5 5 0 0 0 2.2 8.3 5 5 0 0 0 6.2-6l-.1-.3" fill="none" stroke="#000" stroke-width=".3" stroke-dasharray="30.5 1.3 1.3 1.3" stroke-dashoffset="16.7" stroke-linecap="butt"/>
<path d="M345.2 115.1v15.5" fill="none" stroke="#000" stroke-width=".3" stroke-dasharray="30.5 1.3 1.3 1.3" stroke-dashoffset="24.6"/>
<path d="M276.4 182.5h-.9M277.2 183.3v.8M277.2 181.6v-.8M278 182.5h.9" fill="none" stroke="#000" stroke-width=".3" stroke-dasharray="30.5 1.3 1.3 1.3"/>
<path d="M410 255.7v14.9" fill="none" stroke="#000" stroke-width=".3" stroke-dasharray="30.5 1.3 1.3 1.3" stroke-dashoffset="25"/>
<path d="M403.4 263l12.6-.1" fill="none" stroke="#000" stroke-width=".3" stroke-dasharray="30.5 1.3 1.3 1.3" stroke-dashoffset="26.1"/>
<path d="M216 248v5" fill="none" stroke="#000" stroke-width=".3" stroke-dasharray="30.5 1.3 1.3 1.3" stroke-dashoffset="29.9"/>
<path d="M141 65.8v-21.7M166.9 65.8v-21.7M266.9 65.8v-21.7M292.7 65.8v-21.7" fill="none" stroke="#f00" stroke-width=".3" stroke-dasharray="30.5 1.3 1.3 1.3" stroke-dashoffset="21.6"/>
<g fill="#000">
<path d="M331 127.5l.6 .1-.6 .1z"/>
<path d="M111.9 35.4l.6-.1v.3zM140.4 35.3l.6 .1-.6 .2z"/>
<path d="M166.3 31.1l.6 .2-.6 .1zM111.9 31.3l.6-.2v.3zM302.3 35.3l.6 .1-.6 .2zM292.7 35.4l.6-.1v.3zM266.3 31.1l.6 .2-.6 .1zM166.9 31.3l.6-.2v.3z"/>
<path d="M186.7 44.1l.2 .6h-.4zM186.5 65.2h.4l-.2 .6zM306.7 171.2l.2 .6h-.3zM306.6 193.2h.3l-.2 .6zM310 168.8l.1 .6h-.3zM309.8 195.5h.3l-.1 .6z"/>
<path d="M111.9 99.1l.6-.1v.2zM302.3 99l.6 .1-.6 .1zM154.4 39.1l.6-.2v.3zM178.8 38.9l.6 .2-.6 .1zM144.4 35.4l.6-.1v.3zM188.8 35.3l.6 .1-.6 .2zM154.4 66.6l-.2 .6h.3zM166.9 66.6l-.1 .6h.3zM345.2 131.5l.6-.1v.3zM358.3 131.4l.6 .1-.6 .2zM111.9 164.2l.6-.1v.3zM143.3 164.1l.6 .1-.6 .2zM143.8 194.7l-.1 .6h.3zM277.2 194.7l-.2 .6h.3zM144.7 182.5l.6 .1v-.3z"/>
<path d="M344.6 131.4l.6 .1-.6 .2zM331.6 131.5l.6-.1v.3zM302.3 164.1l.6 .1-.6 .2zM277.2 164.2l.6-.1v.3zM344.1 181.6l.6 .2-.6 .2zM342.7 181.8l.6-.2v.4z"/>
<path d="M365.8 128.4h.3l-.2 .6zM365.9 103l.2 .6h-.3z"/>
<path d="M143.9 164.2l.6-.1v.3zM176.6 164.1l.6 .1-.6 .2z"/>
<path d="M177.2 164.2l.6-.1v.3zM243.3 164.1l.6 .1-.6 .2z"/>
<path d="M243.9 164.2l.6-.1v.3zM276.6 164.1l.6 .1-.6 .2z"/>
<path d="M338.7 183.4l.2 .6h-.3zM338.6 187.8h.3l-.2 .6z"/>
</g>
<g font-size="6.3">
<text x="282.1" y="250.3">名称</text>
<text x="347.1" y="250.3">图号</text>
<text x="282.1" y="260.3">材质</text>
<text x="347.1" y="260.3">质量</text>
<text x="383.3" y="262.1">视</text>
<text x="383.3" y="269.9">图</text>
<text x="282.1" y="270.3">版次</text>
<text x="347.1" y="270.3">比例</text>
</g>
<g font-size="4.2">
<text x="4.8" y="237.6">注意：1.行走平行度（正面+侧面），450行程内，≤±0.03mm，1000行程内，≤±0.05mm。</text>
<text x="12.2" y="243.3">2.本体形变，450行程内，≤±0.03mm，1000行程内，≤±0.05mm。</text>
<text x="18.6" y="251.3">型号/规格</text>
<text x="70.6" y="251.3">GTH8-300-BC-M20-C4</text>
<text x="301.9" y="249.5">GTH8-300-BC-M20-C4</text>
<text x="14.4" y="258.3">螺杆型号/规格</text>
<text x="19.7" y="263.9">有效行程</text>
<text x="63.7" y="258.3">1605</text>
<text x="86.5" y="263.9">300</text>
<text x="89.9" y="258.3">1610</text>
<text x="111.7" y="258.3">1620</text>
<text x="19.7" y="269.5">精度等级</text>
<text x="87.6" y="269.5">C7</text>
<text x="259" y="267">2022/9/23</text>
<text x="19.7" y="275.2">马达容量</text>
<text x="70.6" y="275.2">200/400W（无刹车）</text>
<text x="15.4" y="280.8">重复定位精度</text>
<text x="86.7" y="280.8">0.02</text>
<text x="9.1" y="286.4">感应开关方式及数量</text>
<text x="72.7" y="286.4">外挂型三只（C4）</text>
<text x="15.5" y="292">建议最快速度</text>
<text x="60.5" y="292">250MM/S</text>
<text x="86.7" y="292">500MM/S</text>
<text x="106.4" y="292">1000MMM/S</text>
</g>
<g font-size="4.1">
<text x="280.3" y="184">I</text>
<text x="360.9" y="182.7">I</text>
<text x="356.8" y="187.9">1 : 1</text>
</g>
<g font-size="3.5">
<text x="121.2" y="32.5">165 滑台原点位置</text>
<text x="210.1" y="32.5">300 有效行程</text>
<text x="72.9" y="36.7">87.50 滑台极限位置 1</text>
<text x="168.8" y="36.7">135</text>
<text x="169.7" y="40.3">75</text>
<text x="304.7" y="36.7">30.50 滑台极限位置 1</text>
<text x="188" y="56.3" transform="rotate(-90 188 56.3)">65</text>
<text x="133.3" y="74.4">4 x M6 贯穿</text>
<text x="168.8" y="74.4">2 x</text>
<text x="180.5" y="74.4">5</text>
<text x="188.9" y="74.4">8</text>
<text x="208.5" y="100.3">573</text>
<text x="367.2" y="118.5" transform="rotate(-90 367.2 118.5)">78</text>
<text x="317.4" y="127.1">基准面</text>
<text x="334.3" y="132.8">40.70</text>
<text x="350.9" y="132.8">41</text>
<text x="129.9" y="165.5">96</text>
<text x="156.4" y="165.5">100</text>
<text x="207.6" y="165.5">200</text>
<text x="256.4" y="165.5">100</text>
<text x="287.4" y="165.5">77</text>
<text x="146.7" y="182">2 x</text>
<text x="158.2" y="182">5 H7</text>
<text x="172.1" y="182">4</text>
<text x="308" y="183.8" transform="rotate(-90 308 183.8)">68</text>
<text x="311.3" y="183.8" transform="rotate(-90 311.3 183.8)">82</text>
<text x="347.7" y="183.1">2</text>
<text x="121.2" y="200.9">6 x M6</text>
<text x="137.8" y="200.9">15</text>
<text x="279.6" y="200.9">4 x M6</text>
<text x="294.5" y="200.9">15</text>
<text x="338.3" y="201" transform="rotate(-90 338.3 201)">+0.012</text>
<text x="341.8" y="199.2" transform="rotate(-90 341.8 199.2)">0</text>
<text x="125.6" y="204.4">5.40 贯穿</text>
<text x="283.1" y="204.4">5.40 贯穿</text>
<text x="341.8" y="204.5" transform="rotate(-90 341.8 204.5)">5</text>
<text x="221.4" y="246.8">1</text>
<text x="221.4" y="251.8">2</text>
<text x="218.8" y="256.8">序号</text>
<text x="232.2" y="256.8">修 订 版 次</text>
<text x="257.5" y="256.8">设计变更编号</text>
<text x="228.2" y="261.8">设</text>
<text x="240.1" y="261.8">计</text>
<text x="252" y="261.8">变</text>
<text x="263.9" y="261.8">更</text>
<text x="219.1" y="266.7">设 计</text>
<text x="368.3" y="269.3">1:3</text>
<text x="219.1" y="271.7">校 核</text>
<text x="219.1" y="276.7">批 准</text>
<text x="222.9" y="282.7">技术要求：</text>
<text x="231.8" y="287.3">1、未标注公差全部 0.1</text>
<text x="231.7" y="291.8">2、未标注倒角全部C0.3</text>
</g>
</svg>
